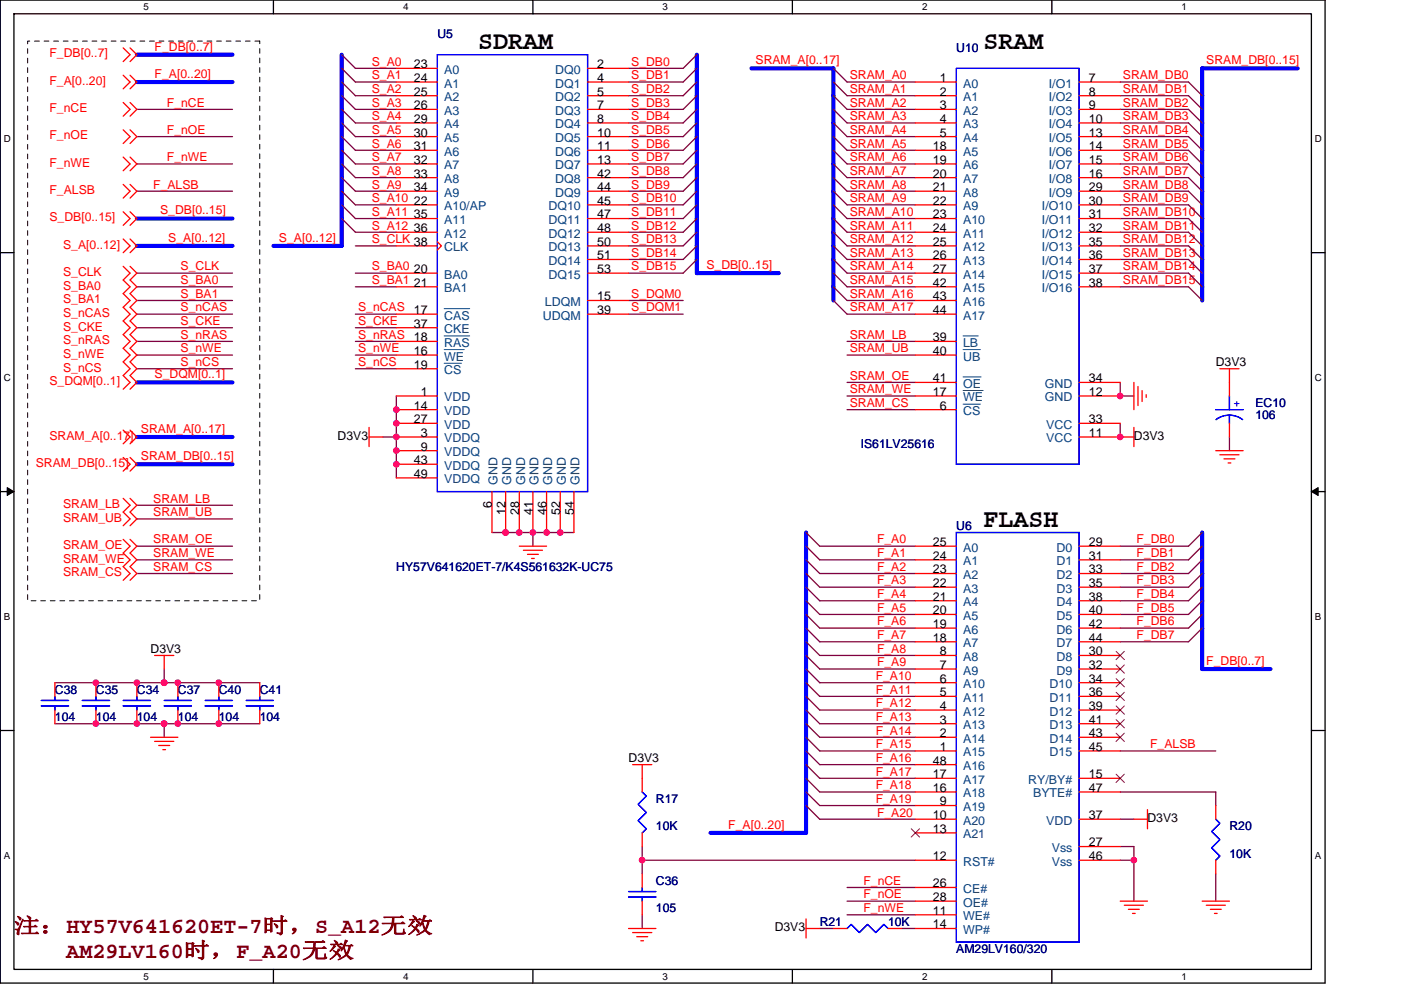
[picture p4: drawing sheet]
<svg xmlns="http://www.w3.org/2000/svg" width="297mm" height="210mm" viewBox="0 0 297 210" stroke-linecap="round" stroke-linejoin="round" font-family="sans-serif">
<path d="M.1 0h280.8v208.5h-280.8zM3 2.9h275v202.7h-275z" fill="none" stroke="#000" stroke-width=".28"/>
<g fill="#fff">
<path d="M30.5 .3h1.1v2.3h-1.1z"/>
<path d="M30.5 205.9h1.1v2.3h-1.1z"/>
</g>
<path d="M58 0v2.9M58 205.6v2.9" fill="none" stroke="#000" stroke-width=".28"/>
<g fill="#fff">
<path d="M85.5 .3h1.1v2.3h-1.1z"/>
<path d="M85.5 205.9h1.1v2.3h-1.1z"/>
</g>
<path d="M113 0v2.9M113 205.6v2.9" fill="none" stroke="#000" stroke-width=".28"/>
<g fill="#fff">
<path d="M140.5 .3h1.1v2.3h-1.1z"/>
<path d="M140.5 205.9h1.1v2.3h-1.1z"/>
</g>
<path d="M168 0v2.9M168 205.6v2.9" fill="none" stroke="#000" stroke-width=".28"/>
<g fill="#fff">
<path d="M195.5 .3h1.2v2.3h-1.2z"/>
<path d="M195.5 205.9h1.2v2.3h-1.2z"/>
</g>
<path d="M223 0v2.9M223 205.6v2.9" fill="none" stroke="#000" stroke-width=".28"/>
<g fill="#fff">
<path d="M250.5 .3h1.2v2.3h-1.2z"/>
<path d="M250.5 205.9h1.2v2.3h-1.2z"/>
<path d="M.8 28.3h1.5v2.3h-1.5z"/>
<path d="M278.8 28.3h1.5v2.3h-1.5z"/>
<path d="M.8 78.9h1.5v2.3h-1.5z"/>
<path d="M278.8 78.9h1.5v2.3h-1.5z"/>
</g>
<path d="M.1 53.6h2.9M278 53.6h2.9" fill="none" stroke="#000" stroke-width=".28"/>
<g fill="#fff">
<path d="M.8 129.6h1.4v2.3h-1.4z"/>
<path d="M278.8 129.6h1.4v2.3h-1.4z"/>
</g>
<path d="M.1 104.3h2.9M278 104.3h2.9" fill="none" stroke="#000" stroke-width=".28"/>
<path d="M1.5 103.4l1.5 .9-1.5 .8zM278 104.3l1.5-.9v1.7z" fill="#000" stroke="#000" stroke-width=".21"/>
<g fill="#fff">
<path d="M.8 180.3h1.4v2.3h-1.4z"/>
<path d="M278.8 180.3h1.4v2.3h-1.4z"/>
</g>
<path d="M.1 154.9h2.9M278 154.9h2.9" fill="none" stroke="#000" stroke-width=".28"/>
<g fill="none" stroke="#800040" stroke-width=".28">
<path d="M72.5 11.6l2.9 2.9h8.6M72.5 14.5l2.9 2.9h8.6M72.5 17.4l2.9 2.9h8.6M147.7 11.6l-2.9 2.9h-11.5M147.7 14.5l-2.9 2.9h-11.5M147.7 17.4l-2.9 2.9h-11.5M176.7 14.5l2.9 2.9h14.5M176.7 17.4l2.9 2.9h14.5M237.5 17.4h14.5l2.9 2.9M29 23.2h20.3M29 34.8h20.3M29 29h20.3"/>
<path d="M72.5 37.7l2.9 2.9h8.6M72.5 20.3l2.9 2.9h8.6M72.5 23.2l2.9 2.9h8.6M72.5 26.1l2.9 2.9h8.6M72.5 29l2.9 2.9h8.6M72.5 31.9l2.9 2.9h8.6M72.5 34.8l2.9 2.9h8.6M147.7 23.2l-2.9 2.9h-11.5M147.7 26.1l-2.9 2.9h-11.5M147.7 29l-2.9 2.9h-11.5M147.7 31.9l-2.9 2.9h-11.5M147.7 34.8l-2.9 2.9h-11.5"/>
<path d="M147.7 37.7l-2.9 2.9h-11.5M147.7 20.3l-2.9 2.9h-11.5M176.7 20.3l2.9 2.9h14.5M176.7 23.2l2.9 2.9h14.5M176.7 26.1l2.9 2.9h14.5M176.7 29l2.9 2.9h14.5M176.7 31.9l2.9 2.9h14.5M176.7 34.8l2.9 2.9h14.5M176.7 37.7l2.9 2.9h14.5M237.5 20.3h14.5l2.9 2.9M237.5 23.2h14.5l2.9 2.9M237.5 26.1h14.5l2.9 2.9"/>
<path d="M237.5 29h14.5l2.9 2.9M237.5 31.9h14.5l2.9 2.9M237.5 34.8h14.5l2.9 2.9M237.5 37.7h14.5l2.9 2.9M29 57.9h20.3M29 40.6h20.3M72.5 40.6l2.9 2.9h8.6M72.5 43.5l2.9 2.9h8.6M72.5 46.4l2.9 2.9h8.6M75.4 57.9h8.6M75.4 52.2h8.6M147.7 40.6l-2.9 2.9h-11.5"/>
<path d="M147.7 43.5l-2.9 2.9h-11.5M147.7 46.4l-2.9 2.9h-11.5M147.7 49.3l-2.9 2.9h-11.5M147.7 52.2l-2.9 2.8h-11.5M147.7 55l-2.9 2.9h-11.5M176.7 40.6l2.9 2.9h14.5M176.7 43.5l2.9 2.9h14.5M176.7 46.4l2.9 2.9h14.5M176.7 49.3l2.9 2.9h14.5M176.7 52.2l2.9 2.8h14.5M176.7 55l2.9 2.9h14.5M176.7 57.9l2.9 2.9h14.5"/>
<path d="M237.5 40.6h14.5l2.9 2.9M237.5 43.5h14.5l2.9 2.9M237.5 46.4h14.5l2.9 2.9M237.5 49.3h14.5l2.9 2.9M237.5 52.2h14.5l2.9 2.8M237.5 55h14.5l2.9 2.9M237.5 57.9h14.5l2.9 2.9M29 60.8h20.3M29 78.2h20.3M29 63.7h20.3M29 66.6h20.3M29 69.5h20.3"/>
<path d="M29 72.4h20.3M29 75.3h20.3M75.4 78.2h8.6M75.4 60.8h8.6M75.4 66.6h8.6M75.4 69.5h8.6M75.4 72.4h8.6M75.4 75.3h8.6M133.3 63.7h11.5M133.3 66.6h11.5M176.7 60.8l2.9 2.9h14.5M176.7 63.7l2.9 2.9h14.5"/>
<path d="M179.6 72.4h14.5M179.6 75.3h14.5M237.5 60.8h14.5l2.9 2.9M81.1 92.7h2.9M84 92.7v8.7M84 84v8.7M179.6 86.9h14.5M179.6 81.1h14.5M179.6 84h14.5M237.5 89.8v2.9M237.5 81.1v2.9h2.9M260.7 92.7v2.9"/>
<path d="M29 107.2h20.3M29 110.1h20.3M29 115.8h20.3M29 118.7h20.3M104.3 112.9h8.7M113 112.9v2.9M113 112.9h8.7M170.9 118.7l2.9 2.9h20.3M170.9 115.8l2.9 2.9h20.3M170.9 112.9l2.9 2.9h20.3M254.9 112.9l-2.9 2.9h-14.5M254.9 115.8l-2.9 2.9h-14.5"/>
<path d="M254.9 118.7l-2.9 2.9h-14.5M29 121.6h20.3M170.9 139l2.9 2.9h20.3M170.9 136.1l2.9 2.9h20.3M170.9 133.2l2.9 2.9h20.3M170.9 130.3l2.9 2.9h20.3M170.9 127.4l2.9 2.9h20.3M170.9 124.5l2.9 2.9h20.3M170.9 121.6l2.9 2.9h20.3M254.9 121.6l-2.9 2.9h-14.5M254.9 124.5l-2.9 2.9h-14.5M254.9 127.4l-2.9 2.9h-14.5"/>
<path d="M254.9 130.3l-2.9 2.9h-14.5M254.9 133.2l-2.9 2.9h-14.5M11.6 144.8h23.2M11.6 153.5h23.2M34.8 153.5v2.9M34.8 141.9v2.9M34.8 153.5h20.3M34.8 144.8h20.3M170.9 159.3l2.9 2.9h20.3M170.9 156.4l2.9 2.9h20.3M170.9 153.5l2.9 2.9h20.3M170.9 150.6l2.9 2.9h20.3"/>
<path d="M170.9 147.7l2.9 2.9h20.3M170.9 144.8l2.9 2.9h20.3M170.9 141.9l2.9 2.9h20.3M237.5 159.3h20.3M136.2 179.6v2.9M170.9 168l2.9 2.9h20.3M170.9 165.1l2.9 2.9h20.3M170.9 162.2l2.9 2.9h20.3M170.9 170.9l2.9 2.9h20.3M237.5 179.6h2.9v2.9M237.5 173.8h2.9M237.5 168h20.3v2.9"/>
<path d="M136.2 182.5h57.9M136.2 194v2.9M136.2 182.5v2.8M173.8 196.9h2.9M179.6 188.2h14.5M179.6 191.1h14.5M179.6 194h14.5M191.2 196.9h2.9M237.5 182.5h2.9M240.4 182.5v8.6M257.8 185.3v5.8"/>
</g>
<g fill="#f0f" stroke="#f0f" stroke-width=".28">
<circle cx="84" cy="92.7" r=".57"/>
<circle cx="84" cy="98.5" r=".57"/>
<circle cx="84" cy="89.8" r=".57"/>
<circle cx="84" cy="86.9" r=".57"/>
<circle cx="118.8" cy="112.9" r=".57"/>
<circle cx="115.9" cy="112.9" r=".57"/>
<circle cx="107.2" cy="112.9" r=".57"/>
<circle cx="110.1" cy="112.9" r=".57"/>
<circle cx="113" cy="112.9" r=".57"/>
<circle cx="84" cy="95.6" r=".57"/>
<circle cx="34.8" cy="153.5" r=".57"/>
<circle cx="37.7" cy="144.8" r=".57"/>
<circle cx="34.8" cy="144.8" r=".57"/>
<circle cx="29" cy="153.5" r=".57"/>
<circle cx="29" cy="144.8" r=".57"/>
<circle cx="237.5" cy="92.7" r=".57"/>
<circle cx="237.5" cy="84" r=".57"/>
<circle cx="136.1" cy="182.4" r=".57"/>
<circle cx="240.4" cy="182.4" r=".57"/>
<circle cx="46.4" cy="144.8" r=".57"/>
<circle cx="46.4" cy="153.5" r=".57"/>
<circle cx="37.7" cy="153.5" r=".57"/>
<circle cx="20.3" cy="153.5" r=".57"/>
<circle cx="20.3" cy="144.8" r=".57"/>
</g>
<g fill="none" stroke="#00f" stroke-width=".87">
<path d="M29 11.6h20.3M29 17.4h20.3M72.5 11.6v40.6h-14.5M147.7 11.6v46.3h17.4M159.3 14.5h17.4v49.2M275.1 14.5h-20.2v49.2M29 52.2h20.3M29 46.4h20.3M29 98.5h20.3M29 81.1h20.3M29 92.7h20.3M170.9 112.9v63.8h-20.3"/>
<path d="M254.9 112.9v29h14.5"/>
</g>
<g fill="none" stroke="#f00" stroke-width=".28">
<path d="M26.1 10.2l1.5 1.4-1.5 1.5M26.1 16l1.5 1.4-1.5 1.4M27.6 10.2l1.4 1.4-1.4 1.5M27.6 16l1.4 1.4-1.4 1.4M84 14.5h8.7M84 17.4h8.7M124.6 14.5h8.7M124.6 17.4h8.7M194.1 17.4h8.7M228.8 17.4h8.7M26.1 21.7l1.5 1.5-1.5 1.4M26.1 27.5l1.5 1.5-1.5 1.4"/>
<path d="M26.1 33.3l1.5 1.5-1.5 1.4M26.1 39.1l1.5 1.5-1.5 1.4M27.6 21.7l1.4 1.5-1.4 1.4M27.6 27.5l1.4 1.5-1.4 1.4M27.6 33.3l1.4 1.5-1.4 1.4M27.6 39.1l1.4 1.5-1.4 1.4M84 26.1h8.7M84 20.3h8.7M84 23.2h8.7M84 29h8.7M84 31.9h8.7M84 34.8h8.7"/>
<path d="M84 37.7h8.7M124.6 26.1h8.7M124.6 20.3h8.7M124.6 23.2h8.7M124.6 29h8.7M124.6 31.9h8.7M124.6 34.8h8.7M124.6 37.7h8.7M194.1 26.1h8.7M194.1 20.3h8.7M194.1 23.2h8.7M194.1 29h8.7"/>
<path d="M194.1 31.9h8.7M194.1 34.8h8.7M194.1 37.7h8.7M228.8 26.1h8.7M228.8 20.3h8.7M228.8 23.2h8.7M228.8 29h8.7M228.8 31.9h8.7M228.8 34.8h8.7M228.8 37.7h8.7M26.1 56.5l1.5 1.4-1.5 1.5 1.5 1.4-1.5 1.5 1.5 1.4-1.5 1.5 1.5 1.4-1.5 1.5 1.5 1.4-1.5 1.5 1.5 1.4-1.5 1.5 1.5 1.4-1.5 1.5 1.5 1.4-1.5 1.5 1.5 1.4-1.5 1.4M26.1 50.7l1.5 1.5-1.5 1.4"/>
<path d="M26.1 44.9l1.5 1.5-1.5 1.4M27.6 56.5l1.4 1.4-1.4 1.5 1.4 1.4-1.4 1.5 1.4 1.4-1.4 1.5 1.4 1.4-1.4 1.5 1.4 1.4-1.4 1.5 1.4 1.4-1.4 1.5 1.4 1.4-1.4 1.5 1.4 1.4-1.4 1.5 1.4 1.4-1.4 1.4M27.6 50.7l1.4 1.5-1.4 1.4M27.6 44.9l1.4 1.5-1.4 1.4M84 52.2h8.7M84 40.6h8.7M84 43.5h8.7M84 46.4h8.7M84 57.9h8.7M84 49.3h8.7M92.7 51.3l.9 .9-.9 .8M124.6 52.2h8.7"/>
<path d="M124.6 40.6h8.7M124.6 43.5h8.7M124.6 46.4h8.7M124.6 57.9h8.7M124.6 49.3h8.7M124.6 55h8.7M194.1 52.2h8.7M194.1 40.6h8.7M194.1 43.5h8.7M194.1 46.4h8.7M194.1 57.9h8.7M194.1 49.3h8.7"/>
<path d="M194.1 55h8.7M228.8 52.2h8.7M228.8 40.6h8.7M228.8 43.5h8.7M228.8 46.4h8.7M228.8 57.9h8.7M228.8 49.3h8.7M228.8 55h8.7M84 66.6h8.7M84 60.8h8.7M84 69.5h8.7M84 72.4h8.7"/>
<path d="M84 75.3h8.7M84 78.2h8.7M124.6 66.6h8.7M124.6 63.7h8.7M194.1 66.6h8.7M194.1 60.8h8.7M194.1 63.7h8.7M194.1 72.4h8.7M194.1 75.3h8.7M228.8 60.8h8.7M258.6 78.2h4.1M260.7 78.2v5.8"/>
<path d="M26.1 97l1.5 1.5-1.5 1.4M26.1 91.2l1.5 1.5-1.5 1.4M27.6 97l1.4 1.5-1.4 1.4M27.6 91.2l1.4 1.5-1.4 1.4M78.2 92.7h2.9M78.2 90.7v4M84 84h8.7M84 86.9h8.7M84 89.8h8.7M84 92.7h8.7M84 95.6h8.7M84 98.5h8.7"/>
<path d="M194.1 84h8.7M194.1 86.9h8.7M194.1 81.1h8.7M228.8 84h8.7M228.8 89.8h8.7M228.8 81.1h8.7M240.4 92.7h-11.6M240.4 90.7v4M240.4 81.1v5.8M241.3 82v4M242.1 82.8v2.4M243 83.7v.6"/>
<path d="M257.8 95.6h5.8M258.6 96.5h4.1M259.5 97.3h2.3M260.4 98.2h.6M260.7 89.8v2.9M26.1 105.7l1.5 1.5-1.5 1.4 1.5 1.5-1.5 1.4M26.1 114.4l1.5 1.4-1.5 1.5 1.5 1.4-1.5 1.5 1.5 1.4-1.5 1.5M27.6 105.7l1.4 1.5-1.4 1.4 1.4 1.5-1.4 1.4M27.6 114.4l1.4 1.4-1.4 1.5 1.4 1.4-1.4 1.5 1.4 1.4-1.4 1.5M84 101.4h8.7M104.3 104.3v8.6M107.2 104.3v8.6"/>
<path d="M110.1 115.8h5.8M110.1 104.3v8.6M111 116.7h4M111.8 117.6h2.3M112.7 118.4h.6M113 104.3v8.6M115.9 104.3v8.6M118.8 104.3v8.6M121.7 104.3v8.6M194.1 115.8h8.7M194.1 118.7h8.7M228.8 115.8h8.7"/>
<path d="M228.8 118.7h8.7M32.8 139h4M34.8 139v2.9M194.1 121.6h8.7M194.1 124.5h8.7M194.1 127.4h8.7M194.1 130.3h8.7M194.1 133.2h8.7M194.1 136.1h8.7M194.1 139h8.7M228.8 121.6h8.7M228.8 124.5h8.7"/>
<path d="M228.8 127.4h8.7M228.8 130.3h8.7M228.8 133.2h8.7M228.8 136.1h8.7M228.8 139h8.7M11.6 144.8v2.9M11.6 150.6v2.9M20.3 144.8v2.9M20.3 150.6v2.9M29 144.8v2.9M29 150.6v2.9M31.9 156.4h5.8"/>
<path d="M32.8 157.2h4M33.7 158.1h2.3M34.5 159h.6M37.7 144.8v2.9M37.7 150.6v2.9M46.4 144.8v2.9M46.4 150.6v2.9M55.1 144.8v2.9M55.1 150.6v2.9M194.1 141.9h8.7M194.1 144.8h8.7M194.1 147.7h8.7"/>
<path d="M194.1 150.6h8.7M194.1 153.5h8.7M194.1 156.4h8.7M194.1 159.3h8.7M228.8 141.9h8.7M228.8 144.8h8.7M228.8 147.7h8.7M228.8 150.6h8.7M228.8 153.5h8.7M228.8 156.4h8.7M228.8 159.3h8.7M134.1 162.2h4.1"/>
<path d="M136.2 176.7v2.9M136.2 162.2v5.8M194.1 162.2h8.7M194.1 165.1h8.7M194.1 168h8.7M194.1 173.8h8.7M194.1 170.9h8.7M194.1 176.7h8.7M228.8 165.1h8.7M228.8 168h8.7M228.8 173.8h8.7M228.8 179.6h8.7"/>
<path d="M240.4 173.8h2.9M243.3 171.7v4.1M257.8 170.9v2.9M133.3 196.9h5.8M134.1 197.8h4.1M135 198.7h2.3M135.9 199.5h.5M136.2 185.3v2.9M136.2 191.1v2.9M170.9 196.9h2.9M170.9 194.9v4M176.7 196.9h2.9"/>
<path d="M188.3 196.9h2.9M194.1 196.9h8.7M194.1 182.5h8.7M194.1 188.2h8.7M194.1 191.1h8.7M194.1 194h8.7M228.8 182.5h8.7M237.5 191.1h5.8M238.4 192h4M239.2 192.9h2.4M240.1 193.7h.6M254.9 191.1h5.8"/>
<path d="M255.8 192h4M256.6 192.9h2.3M257.5 193.7h.6M257.8 182.5v2.8"/>
</g>
<path d="M5.9 8.7h49.2v118.7h-49.2z" fill="none" stroke="#000" stroke-width=".21" stroke-dasharray="1 1 1 1 1 1 1 1"/>
<g fill="none" stroke="#00f" stroke-width=".28">
<path d="M92.7 11.6h31.9v92.7h-31.9zM202.8 14.5h26v84h-26zM257.8 86.9h5.8M257.8 89a4.6 4.6 0 0 1 5.7 0M260.7 88.1v1.7M260.7 84v2.9M202.8 112.9h26v86.9h-26zM8.8 149.7h5.7M8.8 148.6h5.7M11.6 147.7v.9M11.6 149.7v.9M17.4 149.7h5.8"/>
<path d="M17.4 148.6h5.8M20.3 147.7v.9M20.3 149.7v.9M26.1 149.7h5.8M26.1 148.6h5.8M29 147.7v.9M29 149.7v.9M34.8 149.7h5.8M34.8 148.6h5.8M37.7 147.7v.9M37.7 149.7v.9M43.5 149.7h5.8"/>
<path d="M43.5 148.6h5.8M46.4 147.7v.9M46.4 149.7v.9M52.2 149.7h5.8M52.2 148.6h5.8M55.1 147.7v.9M55.1 149.7v.9M136.2 168l.8 .8-1.7 1.8 1.7 1.7-1.7 1.8 1.7 1.7-.8 .9M257.8 173.8l.8 .8-1.7 1.8 1.7 1.7-1.7 1.7 1.7 1.8-.8 .9M133.3 190.3h5.8M133.3 189.1h5.8M136.2 188.2v.9"/>
<path d="M136.2 190.3v.8M179.6 196.9l.9-.8 1.7 1.7 1.7-1.7 1.8 1.7 1.7-1.7 .9 .8"/>
</g>
<path d="M94.2 65.5h5.4M94.2 71.2h5.4M94.2 74.1h4.2M94.2 77h3.6M204.2 71.2h3.2M204.2 74.1h3.7M204.2 79.9h3.8M204.2 85.7h3.7M204.2 82.8h4.2" fill="none" stroke="#004080" stroke-width=".21"/>
<g fill="none" stroke="#804000" stroke-width=".21">
<path d="M236.6 138.2l1.8 1.7M238.4 138.2l-1.8 1.7M236.6 141l1.8 1.8M236.6 143.9l1.8 1.8M236.6 146.8l1.8 1.8M236.6 149.7l1.8 1.8M236.6 152.6l1.8 1.8M236.6 155.5l1.8 1.8M238.4 141l-1.8 1.8M238.4 143.9l-1.8 1.8M238.4 146.8l-1.8 1.8M238.4 149.7l-1.8 1.8"/>
<path d="M238.4 152.6l-1.8 1.8M238.4 155.5l-1.8 1.8M193.2 175.8l1.8 1.7M194.9 175.8l-1.7 1.7M236.6 164.2l1.8 1.8M238.4 164.2l-1.8 1.8"/>
</g>
<g font-size="5.5">
<text x="101.4" y="10.4">SDRAM</text>
<text x="208.6" y="10.4">SRAM</text>
<text x="208.6" y="111.7">FLASH</text>
</g>
<g font-size="4.6" fill="#800000">
<text x="3" y="197.9">注：HY57V641620ET-7时，S_A12无效</text>
<text x="14" y="203.2">AM29LV160时，F_A20无效</text>
</g>
<g font-size="2.6" fill="#f00">
<text x="32.8" y="10.7">F_DB[0..7]</text>
<text x="10.5" y="12.2">F_DB[0..7]</text>
<text x="10.5" y="18">F_A[0..20]</text>
<text x="32.8" y="16.5">F_A[0..20]</text>
<text x="78.8" y="13.9">S_A0</text>
<text x="78.8" y="16.8">S_A1</text>
<text x="133.8" y="13.9">S_DB0</text>
<text x="133.8" y="16.8">S_DB1</text>
<text x="160.2" y="13.6">SRAM_A[0..17]</text>
<text x="180.2" y="16.8">SRAM_A0</text>
<text x="238.1" y="16.8">SRAM_DB0</text>
<text x="255.8" y="13.6">SRAM_DB[0..15]</text>
<text x="10.5" y="23.8">F_nCE</text>
<text x="35.4" y="22.6">F_nCE</text>
<text x="78.8" y="19.7">S_A2</text>
<text x="78.8" y="22.6">S_A3</text>
<text x="133.8" y="19.7">S_DB2</text>
<text x="133.8" y="22.6">S_DB3</text>
<text x="180.2" y="19.7">SRAM_A1</text>
<text x="180.2" y="22.6">SRAM_A2</text>
<text x="238.1" y="19.7">SRAM_DB1</text>
<text x="238.1" y="22.6">SRAM_DB2</text>
<text x="10.5" y="29.6">F_nOE</text>
<text x="35.4" y="28.4">F_nOE</text>
<text x="78.8" y="25.5">S_A4</text>
<text x="78.8" y="28.4">S_A5</text>
<text x="133.8" y="25.5">S_DB4</text>
<text x="133.8" y="28.4">S_DB5</text>
<text x="180.2" y="25.5">SRAM_A3</text>
<text x="180.2" y="28.4">SRAM_A4</text>
<text x="238.1" y="25.5">SRAM_DB3</text>
<text x="238.1" y="28.4">SRAM_DB4</text>
<text x="10.5" y="35.4">F_nWE</text>
<text x="35.4" y="34.2">F_nWE</text>
<text x="78.8" y="31.3">S_A6</text>
<text x="78.8" y="34.2">S_A7</text>
<text x="133.8" y="31.3">S_DB6</text>
<text x="133.8" y="34.2">S_DB7</text>
<text x="180.2" y="31.3">SRAM_A5</text>
<text x="180.2" y="34.2">SRAM_A6</text>
<text x="238.1" y="31.3">SRAM_DB5</text>
<text x="238.1" y="34.2">SRAM_DB6</text>
<text x="10.5" y="41.1">F_ALSB</text>
<text x="32.5" y="40">F_ALSB</text>
<text x="78.8" y="40">S_A9</text>
<text x="78.8" y="37.1">S_A8</text>
<text x="133.8" y="37.1">S_DB8</text>
<text x="133.8" y="40">S_DB9</text>
<text x="180.2" y="37.1">SRAM_A7</text>
<text x="180.2" y="40">SRAM_A8</text>
<text x="238.1" y="37.1">SRAM_DB7</text>
<text x="238.1" y="40">SRAM_DB8</text>
<text x="10.5" y="46.9">S_DB[0..15]</text>
<text x="33.9" y="45.5">S_DB[0..15]</text>
<text x="78.8" y="42.9">S_A10</text>
<text x="78.8" y="45.8">S_A11</text>
<text x="133.8" y="42.9">S_DB10</text>
<text x="133.8" y="45.8">S_DB11</text>
<text x="180.2" y="42.9">SRAM_A9</text>
<text x="180.2" y="45.8">SRAM_A10</text>
<text x="238.1" y="42.9">SRAM_DB9</text>
<text x="238.1" y="45.8">SRAM_DB10</text>
<text x="13.4" y="52.7">S_A[0..12]</text>
<text x="35.7" y="51.3">S_A[0..12]</text>
<text x="59.1" y="51.3">S_A[0..12]</text>
<text x="78.8" y="51.6">S_CLK 38</text>
<text x="78.8" y="48.7">S_A12</text>
<text x="133.8" y="48.7">S_DB12</text>
<text x="133.8" y="51.6">S_DB13</text>
<text x="180.2" y="48.7">SRAM_A11</text>
<text x="180.2" y="51.6">SRAM_A12</text>
<text x="238.1" y="48.7">SRAM_DB11</text>
<text x="238.1" y="51.6">SRAM_DB12</text>
<text x="13.4" y="58.5">S_CLK</text>
<text x="38.3" y="57.4">S_CLK</text>
<text x="78.8" y="57.4">S_BA0</text>
<text x="133.8" y="54.5">S_DB14</text>
<text x="133.8" y="57.4">S_DB15</text>
<text x="149.8" y="57.1">S_DB[0..15]</text>
<text x="180.2" y="54.5">SRAM_A13</text>
<text x="180.2" y="57.4">SRAM_A14</text>
<text x="238.1" y="54.5">SRAM_DB13</text>
<text x="238.1" y="57.4">SRAM_DB14</text>
<text x="13.4" y="64.3">S_BA1</text>
<text x="13.4" y="61.4">S_BA0</text>
<text x="38.3" y="60.3">S_BA0</text>
<text x="38.3" y="63.2">S_BA1</text>
<text x="78.8" y="60.3">S_BA1</text>
<text x="133.8" y="63.2">S_DQM0</text>
<text x="180.2" y="60.3">SRAM_A15</text>
<text x="180.2" y="63.2">SRAM_A16</text>
<text x="238.1" y="60.3">SRAM_DB15</text>
<text x="13.4" y="67.2">S_nCAS</text>
<text x="13.4" y="70.1">S_CKE</text>
<text x="38.3" y="66.1">S_nCAS</text>
<text x="38.3" y="68.9">S_CKE</text>
<text x="38.3" y="71.8">S_nRAS</text>
<text x="75.9" y="66.1">S_nCAS</text>
<text x="75.9" y="68.9">S_CKE</text>
<text x="75.9" y="71.8">S_nRAS</text>
<text x="133.8" y="66.1">S_DQM1</text>
<text x="180.2" y="66.1">SRAM_A17</text>
<text x="180.2" y="71.8">SRAM_LB</text>
<text x="13.4" y="73">S_nRAS</text>
<text x="13.4" y="75.9">S_nWE</text>
<text x="38.3" y="77.6">S_nCS</text>
<text x="38.3" y="74.7">S_nWE</text>
<text x="75.9" y="77.6">S_nCS</text>
<text x="75.9" y="74.7">S_nWE</text>
<text x="180.2" y="74.7">SRAM_UB</text>
<text x="10.5" y="81.7">S_DQM[0..1]</text>
<text x="13.4" y="78.8">S_nCS</text>
<text x="32.8" y="80.2">S_DQM[0..1]</text>
<text x="180.2" y="80.5">SRAM_OE</text>
<text x="180.2" y="83.4">SRAM_WE</text>
<text x="180.2" y="86.3">SRAM_CS</text>
<text x="10.5" y="93.3">SRAM_A[0..17]</text>
<text x="29.9" y="91.8">SRAM_A[0..17]</text>
<text x="7.6" y="99.1">SRAM_DB[0..15]</text>
<text x="29.9" y="97.6">SRAM_DB[0..15]</text>
<text x="13.4" y="107.8">SRAM_LB</text>
<text x="32.5" y="106.6">SRAM_LB</text>
<text x="13.4" y="110.7">SRAM_UB</text>
<text x="32.5" y="109.5">SRAM_UB</text>
<text x="13.4" y="116.4">SRAM_OE</text>
<text x="13.4" y="119.3">SRAM_WE</text>
<text x="32.5" y="115.3">SRAM_OE</text>
<text x="32.5" y="118.2">SRAM_WE</text>
<text x="185.9" y="118.2">F_A1</text>
<text x="185.9" y="115.3">F_A0</text>
<text x="241" y="115.3">F_DB0</text>
<text x="241" y="118.2">F_DB1</text>
<text x="13.4" y="122.2">SRAM_CS</text>
<text x="32.5" y="121.1">SRAM_CS</text>
<text x="185.9" y="124">F_A3</text>
<text x="185.9" y="121.1">F_A2</text>
<text x="241" y="121.1">F_DB2</text>
<text x="241" y="124">F_DB3</text>
<text x="185.9" y="129.8">F_A5</text>
<text x="185.9" y="126.9">F_A4</text>
<text x="241" y="126.9">F_DB4</text>
<text x="241" y="129.8">F_DB5</text>
<text x="185.9" y="135.6">F_A7</text>
<text x="185.9" y="132.7">F_A6</text>
<text x="241" y="132.7">F_DB6</text>
<text x="241" y="135.6">F_DB7</text>
<text x="185.9" y="141.3">F_A9</text>
<text x="185.9" y="138.5">F_A8</text>
<text x="255.8" y="141">F_DB[0..7]</text>
<text x="185.7" y="147.1">F_A11</text>
<text x="185.7" y="144.2">F_A10</text>
<text x="185.7" y="155.8">F_A14</text>
<text x="185.7" y="152.9">F_A13</text>
<text x="185.7" y="150">F_A12</text>
<text x="185.7" y="161.6">F_A16</text>
<text x="185.7" y="158.7">F_A15</text>
<text x="243.9" y="158.7">F_ALSB</text>
<text x="185.7" y="167.4">F_A18</text>
<text x="185.7" y="164.5">F_A17</text>
<text x="185.7" y="170.3">F_A19</text>
<text x="185.9" y="173.2">F_A20</text>
<text x="154.4" y="175.8">F_A[0..20]</text>
<text x="183.1" y="187.7">F_nCE</text>
<text x="183.1" y="190.6">F_nOE</text>
<text x="183.1" y="193.5">F_nWE</text>
</g>
<g font-size="2.6" fill="#000080">
<text x="92.7" y="8.1">U5</text>
<text x="202.8" y="11">U10</text>
<text x="266.2" y="86.3">EC10</text>
<text x="266.2" y="88.9">106</text>
<text x="182.5" y="95">IS61LV25616</text>
<text x="202.8" y="112.4">U6</text>
<text x="84" y="121.1">HY57V641620ET-7/K4S561632K-UC75</text>
<text x="11.6" y="147.1">C38</text>
<text x="20.3" y="147.1">C35</text>
<text x="29" y="147.1">C34</text>
<text x="37.7" y="147.1">C37</text>
<text x="46.4" y="147.1">C40</text>
<text x="55.1" y="147.1">C41</text>
<text x="11.6" y="152.9">104</text>
<text x="20.3" y="152.9">104</text>
<text x="29" y="152.9">104</text>
<text x="37.7" y="152.9">104</text>
<text x="46.4" y="152.9">104</text>
<text x="55.1" y="152.9">104</text>
<text x="139.1" y="170.3">R17</text>
<text x="139.1" y="176.1">10K</text>
<text x="260.7" y="176.1">R20</text>
<text x="260.7" y="181.9">10K</text>
<text x="139.1" y="187.7">C36</text>
<text x="139.1" y="193.5">105</text>
<text x="173.8" y="196.4">R21</text>
<text x="188.3" y="196.4">10K</text>
<text x="202.8" y="202.1">AM29LV160/320</text>
</g>
<g font-size="2.6">
<text x="87.8" y="14.5">23</text>
<text x="87.8" y="17.4">24</text>
<text x="126.6" y="14.5">2</text>
<text x="126.6" y="17.4">4</text>
<text x="199.3" y="17.4">1</text>
<text x="230.8" y="17.4">7</text>
<text x="87.8" y="20.3">25</text>
<text x="87.8" y="23.2">26</text>
<text x="126.6" y="20.3">5</text>
<text x="126.6" y="23.2">7</text>
<text x="199.3" y="20.3">2</text>
<text x="199.3" y="23.2">3</text>
<text x="230.8" y="20.3">8</text>
<text x="230.8" y="23.2">9</text>
<text x="87.8" y="26.1">29</text>
<text x="87.8" y="29">30</text>
<text x="126.6" y="26.1">8</text>
<text x="126.6" y="29">10</text>
<text x="199.3" y="26.1">4</text>
<text x="199.3" y="29">5</text>
<text x="230.8" y="26.1">10</text>
<text x="230.8" y="29">13</text>
<text x="87.8" y="31.9">31</text>
<text x="87.8" y="34.8">32</text>
<text x="126.6" y="31.9">11</text>
<text x="126.6" y="34.8">13</text>
<text x="197.8" y="31.9">18</text>
<text x="197.8" y="34.8">19</text>
<text x="230.8" y="31.9">14</text>
<text x="230.8" y="34.8">15</text>
<text x="87.8" y="37.7">33</text>
<text x="87.8" y="40.5">34</text>
<text x="126.6" y="37.7">42</text>
<text x="126.6" y="40.5">44</text>
<text x="197.8" y="37.7">20</text>
<text x="197.8" y="40.5">21</text>
<text x="230.8" y="37.7">16</text>
<text x="230.8" y="40.5">29</text>
<text x="87.8" y="43.4">22</text>
<text x="87.8" y="46.3">35</text>
<text x="126.6" y="43.4">45</text>
<text x="126.6" y="46.3">47</text>
<text x="197.8" y="43.4">22</text>
<text x="197.8" y="46.3">23</text>
<text x="230.8" y="43.4">30</text>
<text x="230.8" y="46.3">31</text>
<text x="87.8" y="49.2">36</text>
<text x="126.6" y="49.2">48</text>
<text x="126.6" y="52.1">50</text>
<text x="197.8" y="49.2">24</text>
<text x="197.8" y="52.1">25</text>
<text x="230.8" y="49.2">32</text>
<text x="230.8" y="52.1">35</text>
<text x="87.8" y="57.9">20</text>
<text x="126.6" y="55">51</text>
<text x="126.6" y="57.9">53</text>
<text x="197.8" y="55">26</text>
<text x="197.8" y="57.9">27</text>
<text x="230.8" y="55">36</text>
<text x="230.8" y="57.9">37</text>
<text x="87.8" y="60.8">21</text>
<text x="126.6" y="63.7">15</text>
<text x="197.8" y="60.8">42</text>
<text x="197.8" y="63.7">43</text>
<text x="230.8" y="60.8">38</text>
<text x="87.8" y="66.6">17</text>
<text x="87.8" y="69.5">37</text>
<text x="126.6" y="66.6">39</text>
<text x="197.8" y="66.6">44</text>
<text x="87.8" y="72.4">18</text>
<text x="87.8" y="75.3">16</text>
<text x="197.8" y="72.4">39</text>
<text x="197.8" y="75.3">40</text>
<text x="257.8" y="77.6">D3V3</text>
<text x="87.8" y="78.2">19</text>
<text x="89.2" y="84">1</text>
<text x="197.8" y="84">17</text>
<text x="197.8" y="81.1">41</text>
<text x="230.8" y="84">12</text>
<text x="230.8" y="81.1">34</text>
<text x="87.8" y="86.9">14</text>
<text x="87.8" y="89.8">27</text>
<text x="199.3" y="86.9">6</text>
<text x="230.8" y="89.8">33</text>
<text x="71.6" y="93.3">D3V3</text>
<text x="89.2" y="92.7">3</text>
<text x="89.2" y="95.6">9</text>
<text x="230.8" y="92.7">11</text>
<text x="240.4" y="93.3">D3V3</text>
<text x="87.8" y="98.4">43</text>
<text x="87.8" y="101.3">49</text>
<text x="104.3" y="107.8" transform="rotate(-90 104.3 107.8)">6</text>
<text x="107.2" y="109.2" transform="rotate(-90 107.2 109.2)">12</text>
<text x="110.1" y="109.2" transform="rotate(-90 110.1 109.2)">28</text>
<text x="113" y="109.2" transform="rotate(-90 113 109.2)">41</text>
<text x="115.9" y="109.2" transform="rotate(-90 115.9 109.2)">46</text>
<text x="118.8" y="109.2" transform="rotate(-90 118.8 109.2)">52</text>
<text x="121.7" y="109.2" transform="rotate(-90 121.7 109.2)">54</text>
<text x="197.8" y="115.8">25</text>
<text x="197.8" y="118.7">24</text>
<text x="230.8" y="115.8">29</text>
<text x="230.8" y="118.7">31</text>
<text x="197.8" y="121.6">23</text>
<text x="197.8" y="124.5">22</text>
<text x="230.8" y="121.6">33</text>
<text x="230.8" y="124.5">35</text>
<text x="197.8" y="127.4">21</text>
<text x="197.8" y="130.3">20</text>
<text x="230.8" y="127.4">38</text>
<text x="230.8" y="130.3">40</text>
<text x="197.8" y="133.2">19</text>
<text x="197.8" y="136.1">18</text>
<text x="230.8" y="133.2">42</text>
<text x="230.8" y="136.1">44</text>
<text x="31.9" y="138.5">D3V3</text>
<text x="199.3" y="139">8</text>
<text x="199.3" y="141.9">7</text>
<text x="230.8" y="139">30</text>
<text x="230.8" y="141.9">32</text>
<text x="199.3" y="144.8">6</text>
<text x="199.3" y="147.7">5</text>
<text x="230.8" y="144.8">34</text>
<text x="230.8" y="147.7">36</text>
<text x="199.3" y="150.6">4</text>
<text x="199.3" y="153.5">3</text>
<text x="230.8" y="150.6">39</text>
<text x="230.8" y="153.5">41</text>
<text x="133.3" y="161.6">D3V3</text>
<text x="199.3" y="156.4">2</text>
<text x="199.3" y="159.3">1</text>
<text x="230.8" y="156.4">43</text>
<text x="230.8" y="159.3">45</text>
<text x="197.8" y="162.2">48</text>
<text x="197.8" y="165.1">17</text>
<text x="197.8" y="168">16</text>
<text x="230.8" y="165.1">15</text>
<text x="230.8" y="168">47</text>
<text x="197.8" y="173.7">10</text>
<text x="199.3" y="170.8">9</text>
<text x="230.8" y="173.7">37</text>
<text x="197.8" y="176.6">13</text>
<text x="230.8" y="179.5">27</text>
<text x="243.3" y="174.3">D3V3</text>
<text x="197.8" y="182.4">12</text>
<text x="230.8" y="182.4">46</text>
<text x="197.8" y="188.2">26</text>
<text x="197.8" y="191.1">28</text>
<text x="164.2" y="197.5">D3V3</text>
<text x="197.8" y="196.9">14</text>
<text x="197.8" y="194">11</text>
</g>
<g font-size="2.6" fill="#004080">
<text x="94.2" y="15.7">A0</text>
<text x="117.7" y="15.7">DQ0</text>
<text x="94.2" y="18.6">A1</text>
<text x="94.2" y="21.5">A2</text>
<text x="117.7" y="18.6">DQ1</text>
<text x="117.7" y="21.5">DQ2</text>
<text x="204.2" y="18.6">A0</text>
<text x="204.2" y="21.5">A1</text>
<text x="222.4" y="18.6">I/O1</text>
<text x="222.4" y="21.5">I/O2</text>
<text x="94.2" y="27.2">A4</text>
<text x="94.2" y="24.4">A3</text>
<text x="117.7" y="24.4">DQ3</text>
<text x="117.7" y="27.2">DQ4</text>
<text x="204.2" y="24.4">A2</text>
<text x="204.2" y="27.2">A3</text>
<text x="222.4" y="24.4">I/O3</text>
<text x="222.4" y="27.2">I/O4</text>
<text x="94.2" y="30.1">A5</text>
<text x="94.2" y="33">A6</text>
<text x="94.2" y="35.9">A7</text>
<text x="117.7" y="30.1">DQ5</text>
<text x="117.7" y="33">DQ6</text>
<text x="117.7" y="35.9">DQ7</text>
<text x="204.2" y="30.1">A4</text>
<text x="204.2" y="33">A5</text>
<text x="204.2" y="35.9">A6</text>
<text x="222.4" y="30.1">I/O5</text>
<text x="222.4" y="33">I/O6</text>
<text x="222.4" y="35.9">I/O7</text>
<text x="94.2" y="38.8">A8</text>
<text x="94.2" y="41.7">A9</text>
<text x="117.7" y="38.8">DQ8</text>
<text x="117.7" y="41.7">DQ9</text>
<text x="204.2" y="38.8">A7</text>
<text x="204.2" y="41.7">A8</text>
<text x="222.4" y="38.8">I/O8</text>
<text x="222.4" y="41.7">I/O9</text>
<text x="94.2" y="44.6">A10/AP</text>
<text x="94.2" y="47.5">A11</text>
<text x="116.3" y="44.6">DQ10</text>
<text x="116.3" y="47.5">DQ11</text>
<text x="204.2" y="44.6">A9</text>
<text x="204.2" y="47.5">A10</text>
<text x="220.9" y="44.6">I/O10</text>
<text x="220.9" y="47.5">I/O11</text>
<text x="94.2" y="53.3">CLK</text>
<text x="94.2" y="50.4">A12</text>
<text x="116.3" y="50.4">DQ12</text>
<text x="116.3" y="53.3">DQ13</text>
<text x="204.2" y="50.4">A11</text>
<text x="204.2" y="53.3">A12</text>
<text x="220.9" y="50.4">I/O12</text>
<text x="220.9" y="53.3">I/O13</text>
<text x="94.2" y="59.1">BA0</text>
<text x="116.3" y="56.2">DQ14</text>
<text x="116.3" y="59.1">DQ15</text>
<text x="204.2" y="56.2">A13</text>
<text x="204.2" y="59.1">A14</text>
<text x="220.9" y="56.2">I/O14</text>
<text x="220.9" y="59.1">I/O15</text>
<text x="94.2" y="62">BA1</text>
<text x="115.5" y="64.9">LDQM</text>
<text x="204.2" y="62">A15</text>
<text x="204.2" y="64.9">A16</text>
<text x="220.9" y="62">I/O16</text>
<text x="94.2" y="67.8">CAS</text>
<text x="94.2" y="70.7">CKE</text>
<text x="115.1" y="67.8">UDQM</text>
<text x="204.2" y="67.8">A17</text>
<text x="94.2" y="73.6">RAS</text>
<text x="94.2" y="76.5">WE</text>
<text x="204.2" y="73.6">LB</text>
<text x="204.2" y="76.5">UB</text>
<text x="94.2" y="79.4">CS</text>
<text x="204.2" y="82.3">OE</text>
<text x="221.5" y="82.3">GND</text>
<text x="94.2" y="85.2">VDD</text>
<text x="94.2" y="88.1">VDD</text>
<text x="204.2" y="88.1">CS</text>
<text x="204.2" y="85.2">WE</text>
<text x="221.5" y="85.2">GND</text>
<text x="94.2" y="91">VDD</text>
<text x="94.2" y="93.9">VDDQ</text>
<text x="221.8" y="93.9">VCC</text>
<text x="221.8" y="91">VCC</text>
<text x="94.2" y="96.8">VDDQ</text>
<text x="94.2" y="99.6">VDDQ</text>
<text x="94.2" y="102.5">VDDQ</text>
<text x="105.5" y="102.8" transform="rotate(-90 105.5 102.8)">GND</text>
<text x="108.4" y="102.8" transform="rotate(-90 108.4 102.8)">GND</text>
<text x="111.3" y="102.8" transform="rotate(-90 111.3 102.8)">GND</text>
<text x="114.2" y="102.8" transform="rotate(-90 114.2 102.8)">GND</text>
<text x="117.1" y="102.8" transform="rotate(-90 117.1 102.8)">GND</text>
<text x="120" y="102.8" transform="rotate(-90 120 102.8)">GND</text>
<text x="122.9" y="102.8" transform="rotate(-90 122.9 102.8)">GND</text>
<text x="204.2" y="117">A0</text>
<text x="204.2" y="119.9">A1</text>
<text x="224" y="117">D0</text>
<text x="224" y="119.9">D1</text>
<text x="204.2" y="122.8">A2</text>
<text x="204.2" y="125.7">A3</text>
<text x="224" y="122.8">D2</text>
<text x="224" y="125.7">D3</text>
<text x="204.2" y="128.6">A4</text>
<text x="204.2" y="131.5">A5</text>
<text x="224" y="128.6">D4</text>
<text x="224" y="131.5">D5</text>
<text x="204.2" y="134.4">A6</text>
<text x="204.2" y="137.3">A7</text>
<text x="224" y="134.4">D6</text>
<text x="224" y="137.3">D7</text>
<text x="204.2" y="140.2">A8</text>
<text x="204.2" y="143.1">A9</text>
<text x="224" y="140.2">D8</text>
<text x="224" y="143.1">D9</text>
<text x="204.2" y="146">A10</text>
<text x="204.2" y="148.9">A11</text>
<text x="222.5" y="146">D10</text>
<text x="222.5" y="148.9">D11</text>
<text x="204.2" y="151.8">A12</text>
<text x="204.2" y="154.7">A13</text>
<text x="222.5" y="151.8">D12</text>
<text x="222.5" y="154.7">D13</text>
<text x="204.2" y="157.5">A14</text>
<text x="204.2" y="160.4">A15</text>
<text x="222.5" y="157.5">D14</text>
<text x="222.5" y="160.4">D15</text>
<text x="204.2" y="163.3">A16</text>
<text x="204.2" y="166.2">A17</text>
<text x="218" y="166.2">RY/BY#</text>
<text x="204.2" y="169.1">A18</text>
<text x="204.2" y="172">A19</text>
<text x="219" y="169.1">BYTE#</text>
<text x="204.2" y="174.9">A20</text>
<text x="204.2" y="177.8">A21</text>
<text x="221.8" y="174.9">VDD</text>
<text x="204.2" y="183.6">RST#</text>
<text x="223" y="183.6">Vss</text>
<text x="223" y="180.7">Vss</text>
<text x="204.2" y="189.4">CE#</text>
<text x="204.2" y="192.3">OE#</text>
<text x="204.2" y="195.2">WE#</text>
<text x="204.2" y="198.1">WP#</text>
</g>
<text font-size="2.6" fill="#00f" x="261.5" y="86.4">+</text>
<g font-size="2.1">
<text x="30.5" y="2.2">5</text>
<text x="85.5" y="2.2">4</text>
<text x="140.5" y="2.2">3</text>
<text x="195.5" y="2.2">2</text>
<text x="250.5" y="2.2">1</text>
<text x=".8" y="30.1">D</text>
<text x="278.8" y="30.1">D</text>
<text x=".8" y="80.8">C</text>
<text x="278.8" y="80.8">C</text>
<text x=".8" y="131.4">B</text>
<text x="278.8" y="131.4">B</text>
<text x=".8" y="182.1">A</text>
<text x="278.8" y="182.1">A</text>
<text x="30.5" y="207.8">5</text>
<text x="85.5" y="207.8">4</text>
<text x="140.5" y="207.8">3</text>
<text x="195.5" y="207.8">2</text>
<text x="250.5" y="207.8">1</text>
</g>
</svg>
